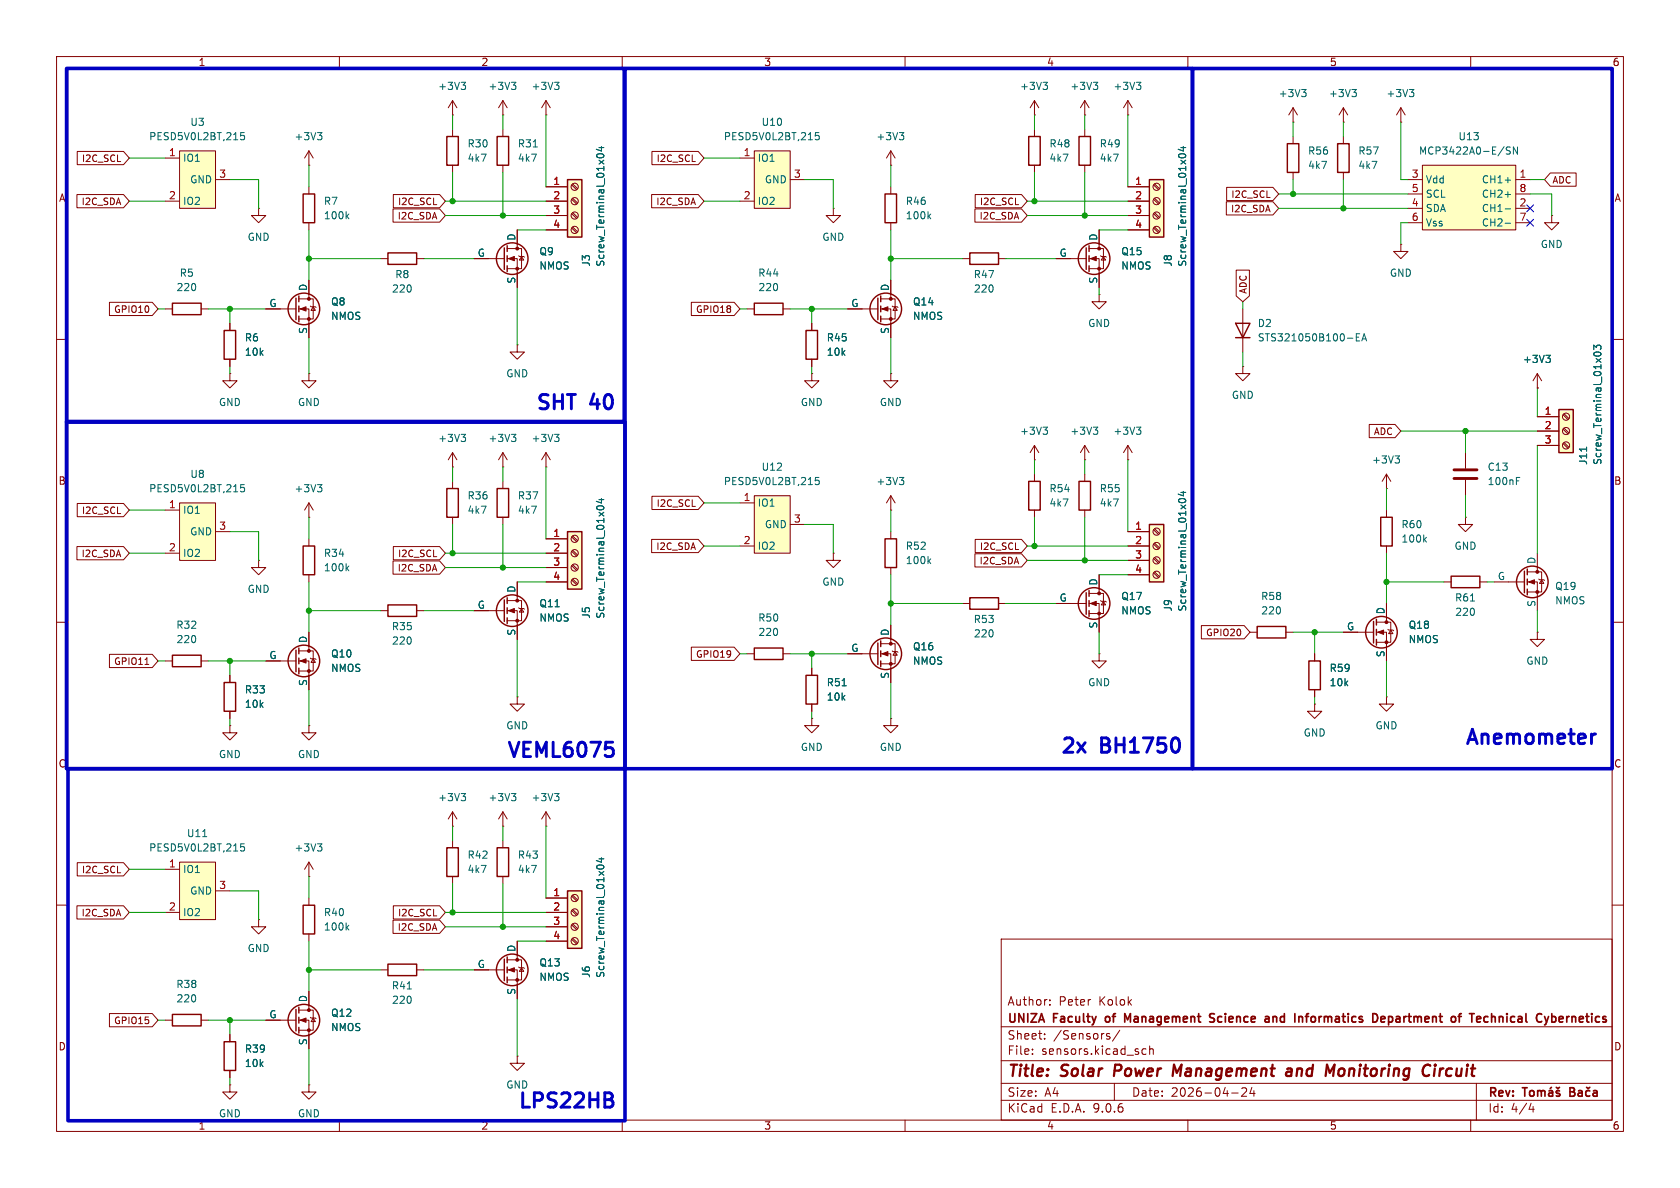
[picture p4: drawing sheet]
<svg xmlns="http://www.w3.org/2000/svg" width="297mm" height="210mm" viewBox="0 0 297 210" stroke-linecap="round" stroke-linejoin="round" font-family="sans-serif">
<g fill="none" stroke="#840000" stroke-width=".18">
<path d="M10 10h277v190h-277zM12 12h273v186h-273zM60 10v2M110 10v2M160 10v2M210 10v2M260 10v2M10 60h2M285 60h2M10 110h2M285 110h2M10 160h2"/>
<path d="M177 166h108v32h-108zM185.6 177.6v.1M185.6 176.8v.1M285 160h2M40.6 191.8v1.2h1.3l-1.3 1.3-1.2-1.3h1.2M40.6 191.8h.1M60 198v2M110 198v2M160 198v2M177 194.5h108M177 191.5h108M177 187.5h108"/>
<path d="M177 181.5h108M182.5 186.3v.1M182.5 185.5v.1M184.7 183.6v.1M184.7 182.8v.1M195.8 183.2l.4 .1v.2l-.2 .2h-.3M195.8 182.7l.4 .1M197 191.5v3M198 182.1l-1.3 2M202.6 185.5l-.4-.1-.3 .3v.4l.1 .2h.6M203.2 185.5l.3-.1 .3 .1 .1 .9M203.2 184.9v1.5"/>
<path d="M210 198v2M217.7 193.2h1.2M220.3 192.4v.5l-.8 .9h.9M221.3 192.2l-.3 1.1h.9M221.7 192.8v1M260 198v2M261 191.5v6.5M270.7 195l-.4 1.1h.9M271 195.6v1"/>
</g>
<g fill="none" stroke="#840000" stroke-width=".3">
<path d="M195.5 179.8v.7M199.8 179.2l-.5 1.1-.5-1.1v1.5M214.7 179.3l-.6-.1-.2 .1v.5l.7 .2 .1 .4-.3 .3-.6-.1M224.3 179.8v.9M225.1 179.7v1M225.5 179.7l-.4 .1M230.8 179.7h.5M231.3 179.2l-.3 .2v1.3M245.5 179.7v1.5M245.9 179.7l-.4 .1M259.8 179.2h.8M260.2 179.2v1.5"/>
<path d="M263.7 179.2v1.5M264.3 179.8l-.4-.1-.2 .1M275 179.8v.7M224.3 180.6l-.1 .1M224.3 180l-.1 .1M244.1 180.2l.7-.2v-.2l-.5-.1-.2 .2 .1 .7h.6M245.5 180.6l.4 .1M269.1 192.3h.9M269.6 192.3v1.5M270.6 192.9l.3-.1 .3 .3v.4l-.3 .3-.3-.1-.2-.2v-.4zM271.8 192.9l.5-.1 .2 .2M271.8 192.8v1"/>
<path d="M272.5 193l.2-.2 .4 .1v.9M272.5 193v.8M273.8 192.9h.6l.1 .9M274.3 192.2l-.2 .2M274.5 193.1l-.5 .1a.29 .29 0 0 0-.2 .3 .29 .29 0 0 0 .2 .3l.5-.1M275.1 192.2l.3 .2 .3-.2M275.6 180.2l.7-.2v-.2l-.5-.1-.2 .2 .1 .7h.6M275.7 192.9l-.4-.1-.2 .2 .1 .2 .5 .2v.3h-.6M277.6 192.3h.5l.2 .1v.3l-.2 .3a.4 .4 0 0 1 .3 .4 .4 .4 0 0 1-.3 .4h-.5zM277.6 193h.5M279.1 192.9h.5l.1 .9M279.7 193.1l-.5 .1a.29 .29 0 0 0-.2 .3 .29 .29 0 0 0 .2 .3l.5-.1"/>
<path d="M280.5 192.2l.3 .2 .3-.2M281.1 192.9l-.5-.1-.3 .3v.4l.2 .2h.6M281.7 192.9h.6v.9M282.3 193.1l-.5 .1a.29 .29 0 0 0-.2 .3 .29 .29 0 0 0 .2 .3l.5-.1"/>
</g>
<path d="M197.2 188.2l-.3 2M208.9 188.2l-.9 1.4-.4-1.4-.3 2M227.6 189l.2-.1 .5 .1v1.2M228.4 189.4h-.7a.4 .4 0 0 0-.4 .4 .4 .4 0 0 0 .3 .4l.7-.1M236.9 189l-.2 .3-.1 .5 .3 .4M253.7 188.9l-.2 1.3M253.7 188.2v.2M253.7 188.2l-.1 .1 .1 .1M253.7 188.2l.1 .1-.1 .1M254.6 188.9l-.2 1.3M255 188.9l-.4 .4" fill="none" stroke="#840000" stroke-width=".4"/>
<path d="M203.2 31.8h2.5v10.1h-2.5z" fill="#ffffc2"/>
<g fill="none" stroke="#840000" stroke-width=".25">
<path d="M190.8 24.1h2v5.1h-2zM203.2 31.8h2.5v10.1h-2.5zM52.3 52.7v3.8M52.8 52.3v1M52.8 54.1v1M52.8 55.9v1M79 86.4h2v5h-2zM39.6 184.2h2.1v5h-2.1z"/>
<circle cx="53.7" cy="54.6" r="2.79"/>
</g>
<g fill="none" stroke="#840000" stroke-width=".18">
<path d="M157.5 29.2h.1M157.5 26.7l-.8 1.2M157.5 26.7l.7 1.2M157.5 26.7v2.5M191.8 22.9v1.2M191.8 29.2v1.3M199.4 33h3.8M199.4 35.6h3.8M199.4 38.1h3.8M203.9 32.7l.9 .8M203.9 35.2l.9 .9M203.9 37.8l.9 .8"/>
<path d="M204.1 32.5l.9 .9M204.1 35.1l.9 .8M204.1 37.6l.9 .8M47 54.6h5.3M52.8 52.8h2.6v3.6h-2.6M52.8 54.6h1.8v5.1M54.6 49.5v3.3M54.9 54.1l.1 .1h.8l.1 .2M55.4 54.2l.4 .7h-.8zM199.4 40.6h3.8M203.9 40.3l.9 .8M204.1 40.1l.9 .9"/>
<path d="M219.7 64.8v1.2h1.3l-1.3 1.3-1.3-1.3h1.3M219.7 64.8h.1M80 85.1v1.3M80 91.4v1.3M157.5 127v1.3h1.2l-1.2 1.2-1.3-1.2h1.3M157.5 127h.1M40.6 182.9v1.3M40.6 189.2v1.3M54.6 191.8v1.2h1.3l-1.3 1.3-1.3-1.3h1.3M54.6 191.8h.1"/>
<circle cx="204.5" cy="38.1" r=".63"/>
<circle cx="204.5" cy="33" r=".63"/>
<circle cx="204.5" cy="35.6" r=".63"/>
<circle cx="204.5" cy="40.6" r=".63"/>
</g>
<path d="M159 23.4h.8l-.4 .5M159.5 23.9l.3 .3v.3l-.3 .2M208.4 27.4a.75 .75 0 0 1 1.2 .2 .72 .72 0 0 1-1.2-.1zM208.8 26.1h.8M209.2 25.9v.8l-.9-.3" fill="none" stroke="#006464" stroke-width=".18"/>
<g fill="#840000" stroke="#840000" stroke-width=".18">
<path d="M53.1 54.6l1-.4v.8z"/>
<circle cx="54.6" cy="52.8" r=".25"/>
<circle cx="54.6" cy="56.4" r=".25"/>
</g>
<path d="M133.3 26.7h6.4v10.1h-6.4z" fill="#ffffc2"/>
<path d="M130.8 27.9h2.5M130.8 35.6h2.5M133.3 26.7h6.4v10.1h-6.4zM139.7 31.8h2.5M83.8 171.5h5.4M89.7 169.7h2.5v3.5h-2.5M89.7 171.5h1.7v5M91.4 166.4v3.3M91.7 170.9l.1 .2h.8l.1 .1M92.2 171.1l.4 .6h-.8zM91.4 186.7v1.3h1.3l-1.3 1.2-1.2-1.2h1.2M91.4 186.7h.1" fill="none" stroke="#840000" stroke-width=".18"/>
<path d="M144.8 23.4h-.6l-.1 .6 .2-.1 .4 .1 .1 .2v.4l-.2 .1-.5-.1" fill="none" stroke="#006464" stroke-width=".18"/>
<g fill="none" stroke="#840000" stroke-width=".25">
<path d="M89.2 169.5v3.9M89.7 169.2v1M89.7 170.9v1.1M89.7 172.7v1"/>
<circle cx="90.6" cy="171.4" r="2.79"/>
</g>
<g fill="#840000" stroke="#840000" stroke-width=".18">
<path d="M89.9 171.5l1-.4v.7z"/>
<circle cx="91.4" cy="169.7" r=".25"/>
<circle cx="91.4" cy="173.2" r=".25"/>
</g>
<path d="M133.3 87.6h6.4v10.2h-6.4z" fill="#ffffc2"/>
<path d="M130.8 88.9h2.5M130.8 96.5h2.5M133.3 87.6h6.4v10.2h-6.4zM139.7 92.7h2.5" fill="none" stroke="#840000" stroke-width=".18"/>
<path d="M144.8 84.4h-.6l-.1 .6 .2-.1h.4l.1 .2v.4l-.2 .2-.5-.2" fill="none" stroke="#006464" stroke-width=".18"/>
<path d="M100.3 157.5h2.6v10.1h-2.6z" fill="#ffffc2"/>
<path d="M133.3 114.6h5.1v2h-5.1zM79 149.9h2v5h-2zM87.9 149.9h2v5h-2zM100.3 157.5h2.6v10.1h-2.6z" fill="none" stroke="#840000" stroke-width=".25"/>
<g fill="none" stroke="#840000" stroke-width=".18">
<path d="M199.4 78.7l-.8 1.3M199.4 78.7l.8 1.3M199.4 78.7v2.6M199.4 81.3h.1M132.1 115.6h1.2M138.4 115.6h1.3M54.6 154.9h.1M54.6 152.4l-.8 1.3M54.6 152.4l.8 1.3M54.6 152.4v2.5M80 146.1h.1M80 143.5v2.6"/>
<path d="M80 148.6v1.3M80 154.9v1.3M80 143.5l-.8 1.3M80 143.5l.8 1.3M88.9 146.1h.1M88.9 143.5v2.6M88.9 148.6v1.3M88.9 154.9v1.3M88.9 143.5l-.8 1.3M88.9 143.5l.8 1.3M96.5 146.1h.1M96.5 158.8h3.8"/>
<path d="M96.5 143.5l-.7 1.3M96.5 143.5l.8 1.3M96.5 143.5v2.6M101.1 158.4l.8 .9M101.2 158.2l.9 .9M96.5 161.3h3.8M96.5 163.8h3.8M96.5 166.4h3.8M101.1 161l.8 .8M101.1 163.5l.8 .8M101.1 166l.8 .9M101.2 160.8l.9 .8"/>
<path d="M101.2 163.3l.9 .9M101.2 165.9l.9 .8"/>
<circle cx="101.6" cy="158.7" r=".63"/>
<circle cx="101.6" cy="161.3" r=".63"/>
<circle cx="101.6" cy="163.8" r=".63"/>
<circle cx="101.6" cy="166.4" r=".63"/>
</g>
<g fill="none" stroke="#006464" stroke-width=".18">
<path d="M200.9 75.5h.8l-.4 .5M201.4 76l.3 .2v.3l-.3 .3M56.1 149.2h.8l-.4 .5M56.7 149.7l.2 .2v.3l-.2 .2M81.5 140.3h.8l-.4 .5M82.1 140.8l.2 .2v.3l-.2 .2M90.4 140.3h.8l-.4 .5M91 140.8l.2 .2v.3l-.2 .2M98 140.3h.8l-.4 .5M98.6 140.8l.2 .2v.3l-.2 .2M105.5 153.1a.75 .75 0 0 1 1.3 .2 .72 .72 0 0 1-1.3-.1zM105.9 151.8h.9"/>
<path d="M106.3 151.6v.8l-.9-.3"/>
</g>
<path d="M203.2 92.7h2.5v10.2h-2.5z" fill="#ffffc2"/>
<g fill="none" stroke="#840000" stroke-width=".25">
<path d="M203.2 92.7h2.5v10.2h-2.5zM155.2 113.7v3.8M155.7 113.3v1M155.7 115.1v1M155.7 116.8v1.1"/>
<circle cx="156.6" cy="115.6" r="2.79"/>
</g>
<g fill="none" stroke="#840000" stroke-width=".18">
<path d="M199.4 94h3.8M199.4 96.5h3.8M199.4 99.1h3.8M203.9 93.6l.9 .9M203.9 96.2l.9 .8M203.9 98.7l.9 .9M204.1 93.5l.9 .8M204.1 96l.9 .9M204.1 98.6l.9 .8M149.9 115.6h5.3M155.7 113.8h2.5v3.5h-2.5M155.7 115.6h1.8v5.1"/>
<path d="M157.5 110.5v3.3M157.7 115.1l.2 .1h.7l.1 .1M158.2 115.2l.4 .6h-.7zM199.4 101.6h3.8M203.9 101.3l.9 .8M204.1 101.1l.9 .8"/>
<circle cx="204.5" cy="94" r=".63"/>
<circle cx="204.5" cy="99.1" r=".63"/>
<circle cx="204.5" cy="96.5" r=".63"/>
<circle cx="204.5" cy="101.6" r=".63"/>
</g>
<path d="M208.4 88.3a.75 .75 0 0 1 1.2 .3 .72 .72 0 0 1-1.2-.2zM208.8 87h.8M209.2 86.9v.8l-.9-.4" fill="none" stroke="#006464" stroke-width=".18"/>
<g fill="#840000" stroke="#840000" stroke-width=".18">
<path d="M156 115.6l1-.4v.8z"/>
<circle cx="157.5" cy="113.8" r=".25"/>
<circle cx="157.5" cy="117.3" r=".25"/>
</g>
<path d="M31.7 152.4h6.4v10.2h-6.4z" fill="#ffffc2"/>
<g fill="none" stroke="#840000" stroke-width=".18">
<path d="M83.8 45.7h5.4M89.7 43.9h2.5v3.6h-2.5M89.7 45.7h1.7v5.1M91.4 40.6v3.3M91.7 45.2l.1 .1h.8l.1 .2M92.2 45.3l.4 .7h-.8zM91.4 61v1.2h1.3l-1.3 1.3-1.2-1.3h1.2M91.4 61h.1M182.9 78.7l-.8 1.3M182.9 78.7l.7 1.3M182.9 78.7v2.6M191.8 78.7l-.8 1.3"/>
<path d="M191.8 78.7l.7 1.3M191.8 78.7v2.6M182.9 81.3h.1M191.8 81.3h.1M29.2 153.7h2.5M31.7 152.4h6.4v10.2h-6.4zM38.1 157.5h2.5M29.2 161.3h2.5"/>
</g>
<path d="M184.4 75.5h.8l-.4 .5M184.9 76l.3 .2v.3l-.3 .3M193.3 75.5h.8l-.5 .5M193.8 76l.3 .2v.3l-.3 .3M35.8 147.9h.8M43.2 149.2h-.6l-.1 .6 .2-.1h.4l.1 .2v.4l-.2 .1-.5-.1" fill="none" stroke="#006464" stroke-width=".18"/>
<g fill="none" stroke="#840000" stroke-width=".25">
<path d="M89.2 43.8v3.8M89.7 43.4v1.1M89.7 45.2v1M89.7 47v1"/>
<circle cx="90.6" cy="45.7" r="2.79"/>
</g>
<g fill="#840000" stroke="#840000" stroke-width=".18">
<path d="M89.9 45.7l1-.4v.8z"/>
<circle cx="91.4" cy="43.9" r=".25"/>
<circle cx="91.4" cy="47.5" r=".25"/>
</g>
<path d="M31.7 26.7h6.4v10.1h-6.4z" fill="#ffffc2"/>
<g fill="none" stroke="#840000" stroke-width=".18">
<path d="M29.2 27.9h2.5M29.2 35.6h2.5M31.7 26.7h6.4v10.1h-6.4zM38.1 31.8h2.5M45.7 36.8v1.3h-1.3l1.3 1.3 1.3-1.3h-1.3M45.7 36.8h.1M54.6 29.2h.1M54.6 26.7v2.5M54.6 33v1.3M54.6 39.4v1.2M54.6 26.7l-.8 1.2M54.6 26.7l.8 1.2"/>
<path d="M29.2 54.6h1.3M35.6 54.6h1.2M40.6 57.2v1.2M67.3 45.7h1.3M73.7 45.7h1.2M40.6 66v1.3h1.3l-1.3 1.3-1.2-1.3h1.2M40.6 66h.1M40.6 63.5v1.3M54.6 66v1.3h1.3l-1.3 1.3-1.3-1.3h1.3M54.6 66h.1M67.3 108h1.3M73.7 108h1.2"/>
<path d="M186.7 106.7h5.3M192.5 104.9h2.6v3.6h-2.6M192.5 106.7h1.8v5.1M194.3 115.6v1.2h1.3l-1.3 1.3-1.3-1.3h1.3M194.3 115.6h.1M194.3 101.6v3.3M194.6 106.2l.1 .1h.8l.1 .1M195.1 106.3l.4 .6h-.8zM54.6 158.8v1.2M45.7 162.6v1.2h-1.3l1.3 1.3 1.3-1.3h-1.3M45.7 162.6h.1M54.6 165.1v1.3"/>
<path d="M67.3 171.5h1.3M73.7 171.5h1.2"/>
</g>
<path d="M43.2 23.4h-.6l-.1 .6 .2-.1 .4 .1 .1 .2v.4l-.2 .1-.5-.1M56.1 23.4h.8l-.4 .5M56.7 23.9l.2 .3v.3l-.2 .2M61.3 38.2l.4 .5M61.7 37.8l-.5 .5M61.3 163.9l.4 .5M61.7 163.6l-.5 .4M72 174.8h.7" fill="none" stroke="#006464" stroke-width=".18"/>
<g fill="none" stroke="#840000" stroke-width=".25">
<path d="M53.6 34.3h2v5.1h-2zM30.5 53.6h5.1v2h-5.1zM39.6 58.4h2.1v5.1h-2.1zM68.6 44.7h5.1v2h-5.1zM68.6 106.9h5.1v2.1h-5.1zM192 104.8v3.8M192.5 104.4v1M192.5 106.2v1M192.5 108v1M53.6 160h2v5.1h-2zM68.6 170.4h5.1v2.1h-5.1z"/>
<circle cx="193.4" cy="106.7" r="2.79"/>
</g>
<g fill="#840000" stroke="#840000" stroke-width=".18">
<path d="M192.8 106.7l1-.4v.8z"/>
<circle cx="194.3" cy="104.9" r=".25"/>
<circle cx="194.3" cy="108.5" r=".25"/>
</g>
<path d="M251.5 29.2h16.5v11.4h-16.5z" fill="#ffffc2"/>
<g fill="none" stroke="#840000" stroke-width=".18">
<path d="M88.9 17.8l-.8 1.3M88.9 17.8l.8 1.3M88.9 17.8v2.5M96.5 17.8l-.7 1.3M96.5 17.8l.8 1.3M96.5 17.8v2.5M88.9 20.3h.1M88.9 22.9v1.2M88.9 29.2v1.3M96.5 20.3h.1M248.9 31.8h2.6M248.9 34.3h2.6"/>
<path d="M248.9 36.8h2.6M248.9 39.4h2.6M251.5 29.2h16.5v11.4h-16.5zM268 31.8h2.5M268 34.3h2.5M268 36.8h2.5M268 39.4h2.5M274.3 38.1v1.3h1.3l-1.3 1.2-1.3-1.2h1.3M274.3 38.1h.1M247.6 43.2v1.3h1.3l-1.3 1.2-1.2-1.2h1.2M247.6 43.2h.1"/>
</g>
<path d="M90.4 14.5h.8l-.4 .5M91 15l.2 .3v.3l-.2 .2M98 14.5h.8l-.4 .5M98.6 15l.2 .3v.3l-.2 .2M94.3 26h.7M266.1 31.8h1M266.1 34.4h1M266.1 36.9h1M266.1 39.5h1M267 26h-.5l-.2 .1v.4l.6 .2 .1 .3-.2 .2h-.5M268.3 26v1.2l-.8-1.2v1.2" fill="none" stroke="#006464" stroke-width=".18"/>
<path d="M87.9 24.1h2v5.1h-2z" fill="none" stroke="#840000" stroke-width=".25"/>
<path d="M100.3 31.8h2.6v10.1h-2.6z" fill="#ffffc2"/>
<path d="M79 24.1h2v5.1h-2zM100.3 31.8h2.6v10.1h-2.6zM236.5 25.4h2v5.1h-2zM53.6 96.5h2v5.1h-2zM39.6 120.7h2.1v5h-2.1zM30.5 179.3h5.1v2.1h-5.1z" fill="none" stroke="#840000" stroke-width=".25"/>
<g fill="none" stroke="#840000" stroke-width=".18">
<path d="M80 17.8l-.8 1.3M80 17.8l.8 1.3M80 17.8v2.5M237.5 19.1v2.5M237.5 19.1l-.8 1.2M237.5 19.1l.8 1.2M80 20.3h.1M80 22.9v1.2M80 29.2v1.3M96.5 33h3.8M96.5 35.6h3.8M96.5 38.1h3.8"/>
<path d="M101.1 32.7l.8 .8M101.1 35.2l.8 .9M101.1 37.8l.8 .8M101.2 32.5l.9 .9M101.2 35.1l.9 .8M101.2 37.6l.9 .8M237.5 21.6h.1M237.5 24.1v1.3M237.5 30.5v1.3M96.5 40.6h3.8M101.1 40.3l.8 .8M101.2 40.1l.9 .9"/>
<path d="M45.7 99.1v1.2h-1.3l1.3 1.3 1.3-1.3h-1.3M45.7 99.1h.1M54.6 91.4h.1M54.6 88.9v2.5M54.6 95.3v1.2M54.6 88.9l-.8 1.3M54.6 88.9l.8 1.3M80 82.6h.1M80 80v2.6M80 80l-.8 1.3M80 80l.8 1.3M88.9 82.6h.1"/>
<path d="M88.9 80l-.8 1.3M88.9 80l.8 1.3M88.9 80v2.6M96.5 82.6h.1M96.5 80l-.7 1.3M96.5 80l.8 1.3M96.5 80v2.6M40.6 119.4v1.3M54.6 101.6v1.3M40.6 125.7v1.3M29.2 180.3h1.3M35.6 180.3h1.2"/>
<circle cx="101.6" cy="33" r=".63"/>
<circle cx="101.6" cy="35.6" r=".63"/>
<circle cx="101.6" cy="38.1" r=".63"/>
<circle cx="101.6" cy="40.6" r=".63"/>
</g>
<g fill="none" stroke="#006464" stroke-width=".18">
<path d="M81.5 14.5h.8l-.4 .5M82.1 15l.2 .3v.3l-.2 .2M239 15.8h.8l-.4 .5M239.5 16.3l.3 .2v.3l-.3 .3M105.5 27.4a.75 .75 0 0 1 1.3 .2 .72 .72 0 0 1-1.3-.1zM105.9 26.1h.9M106.3 25.9v.8l-.9-.3M81.5 76.8h.8l-.4 .5M82.1 77.3l.2 .2v.3l-.2 .2M90.4 76.8h.8l-.4 .5M91 77.3l.2 .2v.3l-.2 .2M98 76.8h.8l-.4 .5"/>
<path d="M98.6 77.3l.2 .2v.3l-.2 .2M56.1 85.7h.8l-.4 .5M56.7 86.2l.2 .2v.3l-.2 .2M61.3 100.4l.4 .5M61.7 100.1l-.5 .4"/>
</g>
<path d="M31.7 88.9h6.4v10.2h-6.4z" fill="#ffffc2"/>
<g fill="none" stroke="#840000" stroke-width=".18">
<path d="M228.6 19.1l-.8 1.2M228.6 19.1l.8 1.2M228.6 19.1v2.5M247.6 19.1l-.7 1.2M247.6 19.1l.8 1.2M247.6 19.1v2.5M182.9 22.9v1.2M182.9 29.2v1.3M228.6 21.6h.1M228.6 24.1v1.3M228.6 30.5v1.3M247.6 21.6h.1"/>
<path d="M29.2 90.2h2.5M29.2 97.8h2.5M31.7 88.9h6.4v10.2h-6.4zM38.1 94h2.5M182.9 83.8v1.3M182.9 90.2v1.2M29.2 116.8h1.3M35.6 116.8h1.2M47 116.8h5.3M52.8 115.1h2.6v3.5h-2.6M52.8 116.8h1.8v5.1M54.6 111.8v3.3"/>
<path d="M54.9 116.3l.1 .2h.8l.1 .1M55.4 116.5l.4 .6h-.8zM40.6 128.3v1.2h1.3l-1.3 1.3-1.2-1.3h1.2M40.6 128.3h.1M54.6 128.3v1.2h1.3l-1.3 1.3-1.3-1.3h1.3M54.6 128.3h.1M91.4 123.2v1.3h1.3l-1.3 1.2-1.2-1.2h1.2M91.4 123.2h.1"/>
</g>
<path d="M230.1 15.8h.8l-.4 .5M230.7 16.3l.2 .2v.3l-.2 .3M249.2 15.8h.7l-.4 .5M249.7 16.3l.2 .2v.3l-.2 .3M43.2 85.7h-.6l-.1 .6 .2-.1h.4l.1 .2v.4l-.2 .1-.5-.1" fill="none" stroke="#006464" stroke-width=".18"/>
<g fill="none" stroke="#840000" stroke-width=".25">
<path d="M181.9 24.1h2v5.1h-2zM227.6 25.4h2v5.1h-2zM181.9 85.1h2v5.1h-2zM30.5 115.8h5.1v2.1h-5.1zM52.3 114.9v3.8M52.8 114.6v1M52.8 116.3v1M52.8 118.1v1"/>
<circle cx="53.7" cy="116.8" r="2.79"/>
</g>
<g fill="#840000" stroke="#840000" stroke-width=".18">
<path d="M53.1 116.8l1-.3v.7z"/>
<circle cx="54.6" cy="115.1" r=".25"/>
<circle cx="54.6" cy="118.6" r=".25"/>
</g>
<path d="M100.3 94h2.6v10.1h-2.6z" fill="#ffffc2"/>
<g fill="none" stroke="#840000" stroke-width=".25">
<path d="M192 43.8v3.8M192.5 43.4v1.1M192.5 45.2v1M192.5 47v1M87.9 86.4h2v5h-2zM100.3 94h2.6v10.1h-2.6zM156.5 95.3h2v5h-2zM190.8 85.1h2v5.1h-2zM244.1 91.4h2v5.1h-2zM89.2 106v3.9M89.7 105.7v1M89.7 107.4v1.1"/>
<path d="M89.7 109.2v1M171.4 105.7h5.1v2h-5.1zM222.2 110.7h5.1v2.1h-5.1zM231.4 116.8h2v5.1h-2zM242.8 109.9v3.8M243.3 109.5v1M243.3 111.3v1M243.3 113v1M256.5 101.9h5.1v2h-5.1zM269.5 101v3.8M270 100.6v1M270 102.4v1"/>
<path d="M270 104.1v1.1M52.3 178.4v3.8M52.8 178.1v1M52.8 179.8v1M52.8 181.6v1"/>
<circle cx="193.4" cy="45.7" r="2.79"/>
<circle cx="90.6" cy="107.9" r="2.79"/>
<circle cx="244.2" cy="111.8" r="2.79"/>
<circle cx="270.9" cy="102.9" r="2.79"/>
<circle cx="53.7" cy="180.3" r="2.79"/>
</g>
<g fill="none" stroke="#840000" stroke-width=".18">
<path d="M182.9 17.8l-.8 1.3M182.9 17.8l.7 1.3M182.9 17.8v2.5M191.8 17.8l-.8 1.3M191.8 17.8l.7 1.3M191.8 17.8v2.5M199.4 17.8l-.8 1.3M199.4 17.8l.8 1.3M199.4 17.8v2.5M182.9 20.3h.1M191.8 20.3h.1M199.4 20.3h.1"/>
<path d="M186.7 45.7h5.3M192.5 43.9h2.6v3.6h-2.6M192.5 45.7h1.8v5.1M194.3 52.1v1.2h1.3l-1.3 1.3-1.3-1.3h1.3M194.3 52.1h.1M194.3 40.6v3.3M194.6 45.2l.1 .1h.8l.1 .2M195.1 45.3l.4 .7h-.8zM88.9 85.1v1.3M88.9 91.4v1.3M96.5 95.3h3.8M96.5 97.8h3.8"/>
<path d="M101.1 94.9l.8 .9M101.1 97.5l.8 .8M101.1 100l.8 .8M101.2 94.7l.9 .9M101.2 97.3l.9 .8M101.2 99.8l.9 .9M147.3 97.8v1.3h-1.3l1.3 1.2 1.3-1.2h-1.3M147.3 97.8h.1M157.5 90.2h.1M157.5 87.6v2.6M157.5 94v1.3M157.5 87.6l-.8 1.3"/>
<path d="M157.5 87.6l.7 1.3M191.8 83.8v1.3M191.8 90.2v1.2M245.1 86.4h.1M245.1 83.8v2.6M245.1 90.2v1.2M245.1 96.5v1.3M245.1 83.8l-.8 1.3M245.1 83.8l.8 1.3M259.1 91.4v1.3h1.2l-1.2 1.3-1.3-1.3h1.3M259.1 91.4h.1M259.1 80v2.8"/>
<path d="M259.1 84.8v2.8M271.8 97.8v3.3M83.8 108h5.4M89.7 106.2h2.5v3.5h-2.5M89.7 108h1.7v5M91.4 102.9v3.3M91.7 107.4l.1 .2h.8l.1 .1M92.2 107.6l.4 .6h-.8zM96.5 100.3h3.8M96.5 102.9h3.8M101.1 102.5l.8 .9M101.2 102.4l.9 .8"/>
<path d="M157.5 100.3v1.3M170.2 106.7h1.2M176.5 106.7h1.3M221 111.8h1.2M227.3 111.8h1.3M232.4 115.6v1.2M237.5 111.8h5.3M243.3 110h2.6v3.5h-2.6M243.3 111.8h1.8v5M245.1 106.7v3.3M245.4 111.3l.1 .1h.8l.1 .1M245.9 111.4l.4 .6h-.8z"/>
<path d="M255.3 102.9h1.2M261.6 102.9h1.3M264.2 102.9h5.3M270 101.1h2.5v3.5h-2.5M270 102.9h1.8v5.1M271.8 111.8v1.2h1.2l-1.2 1.3-1.3-1.3h1.3M271.8 111.8h.1M272 102.4l.2 .1h.7l.1 .1M272.5 102.5l.4 .6h-.7zM232.4 124.5v1.2h1.3l-1.3 1.3-1.3-1.3h1.3M232.4 124.5h.1M232.4 121.9v1.3"/>
<path d="M245.1 123.2v1.3h1.3l-1.3 1.2-1.3-1.2h1.3M245.1 123.2h.1M52.8 178.6h2.6v3.5h-2.6M54.6 175.3v3.3M54.9 179.8l.1 .2h.8l.1 .1M55.4 180l.4 .6h-.8zM47 180.3h5.3M52.8 180.3h1.8v5.1"/>
<circle cx="101.6" cy="97.8" r=".63"/>
<circle cx="101.6" cy="95.2" r=".63"/>
<circle cx="101.6" cy="102.9" r=".63"/>
<circle cx="101.6" cy="100.3" r=".63"/>
</g>
<g fill="none" stroke="#006464" stroke-width=".18">
<path d="M184.4 14.5h.8l-.4 .5M184.9 15l.3 .3v.3l-.3 .2M193.3 14.5h.8l-.5 .5M193.8 15l.3 .3v.3l-.3 .2M200.9 14.5h.8l-.4 .5M201.4 15l.3 .3v.3l-.3 .2M105.5 89.6a.75 .75 0 0 1 1.3 .2 .72 .72 0 0 1-1.3-.1zM105.9 88.3h.9M106.3 88.1v.8l-.9-.3M159 84.4h.8l-.4 .5M159.5 84.9l.3 .2v.3l-.3 .3M164.2 99.2l.3 .4"/>
<path d="M164.5 98.8l-.4 .5M246.6 80.6h.8l-.4 .5M247.2 81.1l.2 .2v.3l-.2 .3M251.8 95.3l.4 .5M252.2 95l-.5 .5M268.1 84.4h.6M268.1 85h.4M260 106.2h.7"/>
</g>
<g fill="#840000" stroke="#840000" stroke-width=".18">
<path d="M89.9 108l1-.4v.7z"/>
<path d="M53.1 180.3l1-.3v.7z"/>
<path d="M192.8 45.7l1-.4v.8z"/>
<path d="M243.6 111.8l1-.4v.7z"/>
<path d="M270.3 102.9l1-.4v.8z"/>
<circle cx="91.4" cy="106.2" r=".25"/>
<circle cx="91.4" cy="109.7" r=".25"/>
<circle cx="54.6" cy="178.6" r=".25"/>
<circle cx="54.6" cy="182.1" r=".25"/>
<circle cx="194.3" cy="43.9" r=".25"/>
<circle cx="194.3" cy="47.5" r=".25"/>
<circle cx="245.1" cy="110" r=".25"/>
<circle cx="245.1" cy="113.5" r=".25"/>
<circle cx="271.8" cy="101.1" r=".25"/>
<circle cx="271.8" cy="104.6" r=".25"/>
</g>
<path d="M257 83.1h4.1M257 84.6h4.1" fill="none" stroke="#840000" stroke-width=".51"/>
<path d="M275.6 72.4h2.5v7.6h-2.5z" fill="#ffffc2"/>
<g fill="none" stroke="#840000" stroke-width=".25">
<path d="M156.5 34.3h2v5.1h-2zM133.3 53.6h5.1v2h-5.1zM142.5 58.4h2v5.1h-2zM155.2 52.7v3.8M155.7 52.3v1M155.7 54.1v1M155.7 55.9v1M171.4 44.7h5.1v2h-5.1zM218.4 57.2h2.6l-1.3 2.5zM218.4 59.7h2.6M275.6 72.4h2.5v7.6h-2.5zM142.5 119.4h2v5.1h-2z"/>
<circle cx="156.6" cy="54.6" r="2.79"/>
</g>
<g fill="none" stroke="#840000" stroke-width=".18">
<path d="M13.6 34.4h8.2l1.1 1.2-1.1 1.1h-8.2zM13.7 26.8h8.1l1.1 1.1-1.1 1.2h-8.1zM69.5 36.9h8.2l1 1.2-1 1.2h-8.2zM69.5 34.4h8.2l1 1.2-1 1.1h-8.2zM96.5 33h3.8M96.5 35.6h3.8M96.5 38.1h3.8M115.2 34.4h8.2l1.1 1.2-1.1 1.1h-8.2zM115.3 26.8h8.1l1.1 1.1-1.1 1.2h-8.1zM147.3 36.8v1.3h-1.3l1.3 1.3 1.3-1.3h-1.3M147.3 36.8h.1M157.5 33v1.3"/>
<path d="M157.5 39.4v1.2M172.3 36.9h8.3l1 1.2-1 1.2h-8.3zM172.4 34.4h8.2l1 1.2-1 1.1h-8.2zM199.4 33h3.8M199.4 35.6h3.8M199.4 38.1h3.8M216.8 35.7h8.2l1.1 1.1-1.1 1.2h-8.2zM216.9 33.1h8.1l1.1 1.2-1.1 1.2h-8.1zM274.1 30.6h4.5v2.3h-4.5l-1.1-1.1zM19.3 53.4h7.6l1 1.2-1 1.2h-7.6zM40.6 57.2v1.2M47 54.6h2.5"/>
<path d="M54.6 49.5v2.6M54.6 57.2v2.5M83.8 45.7h2.6M91.4 40.6v2.6M91.4 48.3v2.5M96.5 40.6h3.8M122.2 53.4h7.6l1 1.2-1 1.2h-7.6zM132.1 54.6h1.2M138.4 54.6h1.3M143.5 57.2v1.2M149.9 54.6h5.3M155.7 52.8h2.5v3.6h-2.5"/>
<path d="M155.7 54.6h1.8v5.1M157.5 49.5v3.3M157.7 54.1l.2 .1h.7l.1 .2M158.2 54.2l.4 .7h-.7zM170.2 45.7h1.2M176.5 45.7h1.3M186.7 45.7h2.5M194.3 40.6v2.6M194.3 48.3v2.5M199.4 40.6h3.8M218.5 47.8h2.4v4.5l-1.2 1-1.2-1zM219.7 54.6v7.6"/>
<path d="M40.6 63.5v1.3M143.5 66v1.3h1.3l-1.3 1.3-1.3-1.3h1.3M143.5 66h.1M143.5 63.5v1.3M157.5 66v1.3h1.2l-1.2 1.3-1.3-1.3h1.3M157.5 66h.1M242.1 75h4.5l1 1.2-1 1.2h-4.5zM271.8 68.6h.1M271.8 73.7h3.8M271.8 76.2h3.8M271.8 78.7h3.8M271.8 66l-.8 1.3"/>
<path d="M271.8 66l.7 1.3M271.8 66v2.6M276.3 73.3l.9 .9M276.3 75.9l.9 .8M276.3 78.4l.9 .8M276.5 73.2l.9 .8M276.5 75.7l.9 .8M276.5 78.2l.9 .9M13.6 96.6h8.2l1.1 1.2-1.1 1.2h-8.2zM13.7 89h8.1l1.1 1.2-1.1 1.1h-8.1zM69.5 99.2h8.2l1 1.1-1 1.2h-8.2zM69.5 96.6h8.2l1 1.2-1 1.2h-8.2z"/>
<path d="M96.5 95.3h3.8M96.5 97.8h3.8M115.2 95.4h8.2l1.1 1.1-1.1 1.2h-8.2zM115.3 87.7h8.1l1.1 1.2-1.1 1.2h-8.1zM172.3 97.9h8.3l1 1.2-1 1.1h-8.3zM172.4 95.4h8.2l1 1.1-1 1.2h-8.2zM199.4 94h3.8M199.4 96.5h3.8M199.4 99.1h3.8M19.3 115.7h7.6l1 1.1-1 1.2h-7.6zM25.6 117.5h.7M40.6 119.4v1.3"/>
<path d="M47 116.8h2.5M54.6 111.8v2.5M54.6 119.4v2.5M83.8 108h2.6M91.4 102.9v2.5M91.4 110.5v2.5M96.5 100.3h3.8M96.5 102.9h3.8M122.2 114.4h7.6l1 1.2-1 1.1h-7.6zM143.5 118.1v1.3M149.9 115.6h2.5M157.5 110.5v2.5"/>
<path d="M157.5 118.1v2.6M186.7 106.7h2.5M194.3 101.6v2.5M194.3 109.2v2.6M199.4 101.6h3.8M212.4 110.6h7.6l1 1.2-1 1.1h-7.6zM232.4 115.6v1.2M237.5 111.8h2.5M245.1 106.7v2.5M245.1 114.3v2.5M40.6 125.7v1.3M143.5 127v1.3h1.3l-1.3 1.2-1.3-1.2h1.3"/>
<path d="M143.5 127h.1M143.5 124.5v1.2M232.4 121.9v1.3M13.7 152.5h8.1l1.1 1.2-1.1 1.1h-8.1zM96.5 158.8h3.8M13.6 160.1h8.2l1.1 1.2-1.1 1.2h-8.2zM19.3 179.2h7.6l1 1.1-1 1.2h-7.6zM54.6 175.3v2.5M69.5 162.7h8.2l1 1.1-1 1.2h-8.2zM69.5 160.1h8.2l1 1.2-1 1.2h-8.2zM83.8 171.5h2.6M91.4 166.4v2.5"/>
<path d="M91.4 174v2.5M96.5 161.3h3.8M96.5 163.8h3.8M96.5 166.4h3.8M40.6 182.9v1.3M40.6 189.2v1.3M47 180.3h2.5M54.6 182.9v2.5"/>
<circle cx="276.9" cy="78.7" r=".63"/>
<circle cx="276.9" cy="73.7" r=".63"/>
<circle cx="276.9" cy="76.2" r=".63"/>
</g>
<g fill="none" stroke="#006464" stroke-width=".18">
<path d="M105.5 27.4a.75 .75 0 0 1 1.3 .2 .72 .72 0 0 1-1.3-.1zM105.9 26.1h.9M106.3 25.9v.8l-.9-.3M164.2 38.2l.3 .5M164.5 37.8l-.4 .5M208.4 27.4a.75 .75 0 0 1 1.2 .2 .72 .72 0 0 1-1.2-.1zM208.8 26.1h.8M209.2 25.9v.8l-.9-.3M239.8 59.6h.4M240.4 59h-.6v1.3h.6M240.9 59.9h.6M240.7 60.3l.5-1.3 .4 1.3"/>
<path d="M273.3 62.8h.8l-.4 .5M273.8 63.3l.3 .2v.3l-.3 .3M280.5 79v.8M281.8 61.8v-.8l.4 .4 .2-.3h.5l.1 .2-.1 .5M281.8 62.4a.75 .75 0 0 1 1.2 .3 .72 .72 0 0 1-1.2-.2zM105.5 89.6a.75 .75 0 0 1 1.3 .2 .72 .72 0 0 1-1.3-.1zM105.9 88.3h.9M106.3 88.1v.8l-.9-.3M208.4 88.3a.75 .75 0 0 1 1.2 .3 .72 .72 0 0 1-1.2-.2zM208.8 87h.8M209.2 86.9v.8l-.9-.4M148.9 121.2h.7"/>
<path d="M105.5 153.1a.75 .75 0 0 1 1.3 .2 .72 .72 0 0 1-1.3-.1zM105.9 151.8h.9M106.3 151.6v.8l-.9-.3"/>
</g>
<g fill="#840000" stroke="#840000" stroke-width=".18">
<path d="M156 54.6l1-.4v.8z"/>
<circle cx="157.5" cy="52.8" r=".25"/>
<circle cx="157.5" cy="56.4" r=".25"/>
</g>
<g fill="none" stroke="#009600" stroke-width=".18">
<path d="M22.9 35.6h6.3M22.9 27.9h6.3M40.6 31.8h5.1v5M54.6 29.2v3.8M78.7 35.6h17.8M78.7 38.1h17.8M80 20.3v2.6M80 30.5v5.1M88.9 20.3v2.6M88.9 30.5v7.6M96.5 20.3v12.7M124.5 35.6h6.3"/>
<path d="M124.5 27.9h6.3M142.2 31.8h5.1v5M157.5 29.2v3.8M181.6 35.6h17.8M181.6 38.1h17.8M182.9 20.3v2.6M182.9 30.5v5.1M191.8 20.3v2.6M191.8 30.5v7.6M199.4 20.3v12.7M226.1 34.3h22.8M226.1 36.8h22.8"/>
<path d="M228.6 21.6v2.5M228.6 31.8v2.5M237.5 21.6v2.5M237.5 31.8v5M247.6 21.6v10.2h1.3M248.9 39.4h-1.3v3.8M270.5 31.8h2.5M270.5 34.3h3.8v3.8M27.9 54.6h1.3M36.8 54.6h10.2M40.6 54.6v2.6M54.6 40.6v8.9"/>
<path d="M54.6 59.7v6.3M54.6 45.7h12.7M74.9 45.7h8.9M91.4 40.6h5.1M91.4 50.8v10.2M130.8 54.6h1.3M139.7 54.6h10.2M143.5 54.6v2.6M157.5 40.6v8.9M157.5 59.7v6.3M157.5 45.7h12.7M177.8 45.7h8.9"/>
<path d="M194.3 40.6h5.1M194.3 50.8v1.3M219.7 53.3v1.3M40.6 64.8v1.2M143.5 64.8v1.2M219.7 62.2v2.6M247.6 76.2h24.2M259.1 76.2v3.8M271.8 68.6v5.1M271.8 78.7v19.1M22.9 90.2h6.3M22.9 97.8h6.3"/>
<path d="M40.6 94h5.1v5.1M54.6 91.4v3.9M78.7 97.8h17.8M80 82.6v2.5M80 92.7v5.1M88.9 82.6v2.5M88.9 92.7v7.6M96.5 82.6v12.7M124.5 96.5h6.3M124.5 88.9h6.3M142.2 92.7h5.1v5.1M157.5 90.2v3.8"/>
<path d="M181.6 96.5h17.8M181.6 99.1h17.8M182.9 81.3v2.5M182.9 91.4v5.1M191.8 81.3v2.5M191.8 91.4v7.7M199.4 81.3v12.7M245.1 86.4v3.8M245.1 97.8v8.9M259.1 87.6v3.8M27.9 116.8h1.3M36.8 116.8h10.2"/>
<path d="M40.6 116.8v2.6M54.6 102.9v8.9M54.6 108h12.7M74.9 108h8.9M78.7 100.3h17.8M91.4 113v10.2M91.4 102.9h5.1M130.8 115.6h1.3M139.7 115.6h10.2M143.5 115.6v2.5M157.5 101.6v8.9M157.5 106.7h12.7"/>
<path d="M177.8 106.7h8.9M194.3 111.8v3.8M194.3 101.6h5.1M228.6 111.8h8.9M232.4 111.8v3.8M245.1 116.8v6.4M245.1 102.9h10.2M262.9 102.9h1.3M271.8 108v3.8M40.6 127v1.3M54.6 121.9v6.4M143.5 125.7v1.3"/>
<path d="M157.5 120.7v6.3M232.4 123.2v1.3M22.9 153.7h6.3M40.6 157.5h5.1v5.1M54.6 154.9v3.9M80 146.1v2.5M80 156.2v5.1M88.9 146.1v2.5M88.9 156.2v7.6M96.5 146.1v12.7M22.9 161.3h6.3M54.6 166.4v8.9"/>
<path d="M54.6 171.5h12.7M74.9 171.5h8.9M78.7 163.8h17.8M78.7 161.3h17.8M91.4 166.4h5.1M91.4 176.5v10.2M27.9 180.3h1.3M36.8 180.3h10.2M40.6 180.3v2.6M40.6 190.5v1.3M54.6 185.4v6.4"/>
</g>
<path d="M269.9 38.8l1.2 1.2M269.9 36.2l1.2 1.2M271.1 38.8l-1.2 1.2M271.1 36.2l-1.2 1.2" fill="none" stroke="#000084" stroke-width=".18"/>
<path d="M107.1 131.2h1.2M107.9 132.2l.5 .5v.6l-.5 .4M282.1 129.8h-.3l-.3 .2M108.3 194.6l.1 .3-.1 .6" fill="none" stroke="#0000c2" stroke-width=".51"/>
<path d="M11.8 12.1h98.6v62.5h-98.6zM110.5 12.1h100.3v123.8h-100.3zM210.8 12.1h74.2v123.8h-74.2zM11.8 74.5h98.7v61.4h-98.7zM12 135.9h98.5v62.2h-98.5z" fill="none" stroke="#0000c2" stroke-width=".63"/>
<path d="M110.5 132.1h.1" fill="none" stroke="#0000c2" stroke-width=".18"/>
<g fill="#009600" stroke="#009600" stroke-width=".18">
<circle cx="88.9" cy="163.8" r=".46"/>
<circle cx="80" cy="161.3" r=".46"/>
<circle cx="80" cy="35.6" r=".46"/>
<circle cx="88.9" cy="38.1" r=".46"/>
<circle cx="40.6" cy="116.8" r=".46"/>
<circle cx="54.6" cy="171.5" r=".46"/>
<circle cx="40.6" cy="180.3" r=".46"/>
<circle cx="54.6" cy="108" r=".46"/>
<circle cx="88.9" cy="100.3" r=".46"/>
<circle cx="80" cy="97.8" r=".46"/>
<circle cx="40.6" cy="54.6" r=".46"/>
<circle cx="54.6" cy="45.7" r=".46"/>
<circle cx="182.9" cy="35.6" r=".46"/>
<circle cx="191.8" cy="38.1" r=".46"/>
<circle cx="143.5" cy="115.6" r=".46"/>
<circle cx="182.9" cy="96.5" r=".46"/>
<circle cx="191.8" cy="99.1" r=".46"/>
<circle cx="245.1" cy="102.9" r=".46"/>
<circle cx="259.1" cy="76.2" r=".46"/>
<circle cx="232.4" cy="111.8" r=".46"/>
<circle cx="157.5" cy="45.7" r=".46"/>
<circle cx="143.5" cy="54.6" r=".46"/>
<circle cx="157.5" cy="106.7" r=".46"/>
<circle cx="228.6" cy="34.3" r=".46"/>
<circle cx="237.5" cy="36.8" r=".46"/>
</g>
<g font-size="3.5" fill="#0000c2">
<text x="94.5" y="73.2">SHT</text>
<text x="104.4" y="73.2">40</text>
<text x="89.3" y="134.6">VEML6075</text>
<text x="187.2" y="133.9">2x</text>
<text x="194.6" y="133.9">BH1750</text>
<text x="258.7" y="132.3">Anemometer</text>
<text x="91.3" y="196.6">LPS22HB</text>
</g>
<g font-size="2.8" fill="#840000">
<text x="178" y="190.9">Title:</text>
<text x="187.7" y="190.9">Solar</text>
<text x="197.8" y="190.9">Power</text>
<text x="209" y="190.9">Management</text>
<text x="229.9" y="190.9">and</text>
<text x="237.6" y="190.9">Monitoring</text>
<text x="255.6" y="190.9">Circuit</text>
</g>
<g font-size="2.1" fill="#840000">
<text x="178" y="178">Author:</text>
<text x="187.2" y="178">Peter</text>
<text x="194.3" y="178">Kolok</text>
<text x="178" y="184">Sheet:</text>
<text x="178" y="181.2">UNIZA</text>
<text x="186.2" y="184">/Sensors/</text>
<text x="186.3" y="181.2">Faculty</text>
<text x="196.1" y="181.2">of</text>
<text x="200.1" y="181.2">Management</text>
<text x="215.8" y="181.2">Science</text>
<text x="226.1" y="181.2">and</text>
<text x="232" y="181.2">Informatics</text>
<text x="246.3" y="181.2">Department</text>
<text x="260.9" y="181.2">of</text>
<text x="264.8" y="181.2">Technical</text>
<text x="277.1" y="181.2">Cybernetics</text>
<text x="178" y="186.7">File:</text>
<text x="184.1" y="186.7">sensors.kicad_sch</text>
<text x="178" y="196.9">KiCad</text>
<text x="178" y="194.1">Size:</text>
<text x="184.7" y="194.1">A4</text>
<text x="185.7" y="196.9">E.D.A.</text>
<text x="193.3" y="196.9">9.0.6</text>
<text x="200" y="194.1">Date:</text>
<text x="207" y="194.1">2026-04-24</text>
<text x="263" y="194.3">Rev:</text>
<text x="263" y="196.9">Id:</text>
<text x="267.1" y="196.9">4/4</text>
</g>
<g font-size="1.8" fill="#840000">
<text x="35" y="11.9">1</text>
<text x="85" y="11.9">2</text>
<text x="135" y="11.9">3</text>
<text x="185" y="11.9">4</text>
<text x="235" y="11.9">5</text>
<text x="285" y="11.9">6</text>
<text x="10.3" y="35.9">A</text>
<text x="285.3" y="35.9">A</text>
<text x="10.3" y="85.9">B</text>
<text x="285.3" y="85.9">B</text>
<text x="10.3" y="135.9">C</text>
<text x="285.3" y="135.9">C</text>
<text x="10.3" y="185.9">D</text>
<text x="285.3" y="185.9">D</text>
<text x="35" y="199.9">1</text>
<text x="85" y="199.9">2</text>
<text x="135" y="199.9">3</text>
<text x="185" y="199.9">4</text>
<text x="235" y="199.9">5</text>
<text x="285" y="199.9">6</text>
</g>
<g font-size="1.8" fill="#006464">
<text x="77.4" y="16.1">+3V3</text>
<text x="86.3" y="16.1">+3V3</text>
<text x="93.9" y="16.1">+3V3</text>
<text x="180.2" y="16.1">+3V3</text>
<text x="189.1" y="16.1">+3V3</text>
<text x="196.7" y="16.1">+3V3</text>
<text x="226" y="17.4">+3V3</text>
<text x="234.8" y="17.4">+3V3</text>
<text x="245" y="17.4">+3V3</text>
<text x="33.6" y="22.5">U3</text>
<text x="134.5" y="22.5">U10</text>
<text x="26.3" y="25">PESD5V0L2BT,215</text>
<text x="32.3" y="28.8">IO1</text>
<text x="52" y="25">+3V3</text>
<text x="82.6" y="28.8">4k7</text>
<text x="82.6" y="26.3">R30</text>
<text x="91.4" y="28.8">4k7</text>
<text x="91.4" y="26.3">R31</text>
<text x="127.9" y="25">PESD5V0L2BT,215</text>
<text x="133.9" y="28.8">IO1</text>
<text x="154.8" y="25">+3V3</text>
<text x="185.4" y="28.8">4k7</text>
<text x="185.4" y="26.3">R48</text>
<text x="194.3" y="28.8">4k7</text>
<text x="194.3" y="26.3">R49</text>
<text x="231.1" y="27.5">R56</text>
<text x="240" y="27.5">R57</text>
<text x="250.8" y="27.5">MCP3422A0-E/SN</text>
<text x="257.7" y="25">U13</text>
<text x="33.5" y="32.6">GND</text>
<text x="135.1" y="32.6">GND</text>
<text x="231.1" y="30.1">4k7</text>
<text x="240" y="30.1">4k7</text>
<text x="252" y="32.6">Vdd</text>
<text x="252" y="35.2">SCL</text>
<text x="261.9" y="32.6">CH1+</text>
<text x="261.9" y="35.2">CH2+</text>
<text x="32.3" y="36.4">IO2</text>
<text x="57.2" y="36.4">R7</text>
<text x="57.2" y="39">100k</text>
<text x="133.9" y="36.4">IO2</text>
<text x="160" y="36.4">R46</text>
<text x="160" y="39">100k</text>
<text x="252" y="37.7">SDA</text>
<text x="252" y="40.2">Vss</text>
<text x="261.9" y="37.7">CH1-</text>
<text x="261.9" y="40.2">CH2-</text>
<text x="43.7" y="42.8">GND</text>
<text x="84.4" y="45.5">G</text>
<text x="91.2" y="42.6" transform="rotate(-90 91.2 42.6)">D</text>
<text x="95.3" y="47.9">NMOS</text>
<text x="95.3" y="45.3">Q9</text>
<text x="104.5" y="47.2" transform="rotate(-90 104.5 47.2)">J3</text>
<text x="107" y="47.2" transform="rotate(-90 107 47.2)">Screw_Terminal_01x04</text>
<text x="145.3" y="42.8">GND</text>
<text x="187.2" y="45.5">G</text>
<text x="194.1" y="42.6" transform="rotate(-90 194.1 42.6)">D</text>
<text x="198.1" y="45.3">Q15</text>
<text x="198.1" y="47.9">NMOS</text>
<text x="207.4" y="47.2" transform="rotate(-90 207.4 47.2)">J8</text>
<text x="209.9" y="47.2" transform="rotate(-90 209.9 47.2)">Screw_Terminal_01x04</text>
<text x="272.3" y="44">GND</text>
<text x="31.1" y="51.7">220</text>
<text x="31.7" y="49.1">R5</text>
<text x="54.4" y="51.5" transform="rotate(-90 54.4 51.5)">D</text>
<text x="69.2" y="51.9">220</text>
<text x="69.8" y="49.4">R8</text>
<text x="91.2" y="50.2" transform="rotate(-90 91.2 50.2)">S</text>
<text x="133.9" y="49.1">R44</text>
<text x="134" y="51.7">220</text>
<text x="157.2" y="51.5" transform="rotate(-90 157.2 51.5)">D</text>
<text x="172" y="49.4">R47</text>
<text x="172.1" y="51.9">220</text>
<text x="194.1" y="50.2" transform="rotate(-90 194.1 50.2)">S</text>
<text x="245.6" y="49.1">GND</text>
<text x="47.5" y="54.4">G</text>
<text x="54.4" y="59.1" transform="rotate(-90 54.4 59.1)">S</text>
<text x="58.4" y="56.7">NMOS</text>
<text x="58.4" y="54.2">Q8</text>
<text x="150.4" y="54.4">G</text>
<text x="157.2" y="59.1" transform="rotate(-90 157.2 59.1)">S</text>
<text x="161.3" y="54.2">Q14</text>
<text x="161.3" y="56.7">NMOS</text>
<text x="192.3" y="58">GND</text>
<text x="222.3" y="58">D2</text>
<text x="43.2" y="60.6">R6</text>
<text x="43.2" y="63.1">10k</text>
<text x="146.1" y="63.1">10k</text>
<text x="146.1" y="60.6">R45</text>
<text x="222.3" y="60.6">STS321050B100-EA</text>
<text x="269.1" y="64.4">+3V3</text>
<text x="38.6" y="72">GND</text>
<text x="52.6" y="72">GND</text>
<text x="89.4" y="66.9">GND</text>
<text x="141.5" y="72">GND</text>
<text x="155.4" y="72">GND</text>
<text x="217.7" y="70.7">GND</text>
<text x="180.2" y="77.1">+3V3</text>
<text x="189.1" y="77.1">+3V3</text>
<text x="196.7" y="77.1">+3V3</text>
<text x="77.4" y="78.3">+3V3</text>
<text x="86.3" y="78.3">+3V3</text>
<text x="93.9" y="78.3">+3V3</text>
<text x="134.5" y="83.4">U12</text>
<text x="242.5" y="82.1">+3V3</text>
<text x="262.9" y="83.4">C13</text>
<text x="280.8" y="82.3" transform="rotate(-90 280.8 82.3)">J11</text>
<text x="283.3" y="82.3" transform="rotate(-90 283.3 82.3)">Screw_Terminal_01x03</text>
<text x="26.3" y="87.2">PESD5V0L2BT,215</text>
<text x="33.6" y="84.7">U8</text>
<text x="52" y="87.2">+3V3</text>
<text x="82.6" y="88.5">R36</text>
<text x="91.4" y="88.5">R37</text>
<text x="127.9" y="86">PESD5V0L2BT,215</text>
<text x="133.9" y="89.8">IO1</text>
<text x="154.8" y="86">+3V3</text>
<text x="185.4" y="89.8">4k7</text>
<text x="185.4" y="87.2">R54</text>
<text x="194.3" y="89.8">4k7</text>
<text x="194.3" y="87.2">R55</text>
<text x="262.9" y="86">100nF</text>
<text x="32.3" y="91">IO1</text>
<text x="33.5" y="94.8">GND</text>
<text x="82.6" y="91">4k7</text>
<text x="91.4" y="91">4k7</text>
<text x="135.1" y="93.6">GND</text>
<text x="247.7" y="93.6">R60</text>
<text x="32.3" y="98.7">IO2</text>
<text x="57.2" y="98.7">R34</text>
<text x="57.2" y="101.2">100k</text>
<text x="133.9" y="97.4">IO2</text>
<text x="160" y="97.4">R52</text>
<text x="160" y="99.9">100k</text>
<text x="247.7" y="96.1">100k</text>
<text x="257" y="97.4">GND</text>
<text x="271.5" y="99.8" transform="rotate(-90 271.5 99.8)">D</text>
<text x="43.7" y="105">GND</text>
<text x="84.4" y="107.7">G</text>
<text x="91.2" y="104.9" transform="rotate(-90 91.2 104.9)">D</text>
<text x="95.3" y="107.5">Q11</text>
<text x="145.3" y="103.7">GND</text>
<text x="187.2" y="106.4">G</text>
<text x="194.1" y="103.6" transform="rotate(-90 194.1 103.6)">D</text>
<text x="198.1" y="106.3">Q17</text>
<text x="222.8" y="106.3">R58</text>
<text x="257.1" y="106.5">R61</text>
<text x="264.7" y="102.6">G</text>
<text x="271.5" y="107.4" transform="rotate(-90 271.5 107.4)">S</text>
<text x="274.8" y="104.5">Q19</text>
<text x="274.8" y="107">NMOS</text>
<text x="31.1" y="111.4">R32</text>
<text x="31.1" y="113.9">220</text>
<text x="54.4" y="113.8" transform="rotate(-90 54.4 113.8)">D</text>
<text x="69.2" y="111.6">R35</text>
<text x="91.2" y="112.5" transform="rotate(-90 91.2 112.5)">S</text>
<text x="95.3" y="110.1">NMOS</text>
<text x="104.5" y="109.5" transform="rotate(-90 104.5 109.5)">J5</text>
<text x="107" y="109.5" transform="rotate(-90 107 109.5)">Screw_Terminal_01x04</text>
<text x="133.9" y="110.1">R50</text>
<text x="134" y="112.6">220</text>
<text x="157.2" y="112.5" transform="rotate(-90 157.2 112.5)">D</text>
<text x="172" y="110.3">R53</text>
<text x="172.1" y="112.9">220</text>
<text x="194.1" y="111.2" transform="rotate(-90 194.1 111.2)">S</text>
<text x="198.1" y="108.8">NMOS</text>
<text x="207.4" y="108.2" transform="rotate(-90 207.4 108.2)">J9</text>
<text x="209.9" y="108.2" transform="rotate(-90 209.9 108.2)">Screw_Terminal_01x04</text>
<text x="222.9" y="108.8">220</text>
<text x="238" y="111.5">G</text>
<text x="244.9" y="108.7" transform="rotate(-90 244.9 108.7)">D</text>
<text x="248.9" y="111.4">Q18</text>
<text x="248.9" y="113.9">NMOS</text>
<text x="257.2" y="109.1">220</text>
<text x="47.5" y="116.6">G</text>
<text x="58.4" y="116.4">Q10</text>
<text x="58.4" y="119">NMOS</text>
<text x="69.2" y="114.1">220</text>
<text x="150.4" y="115.3">G</text>
<text x="161.3" y="115.2">Q16</text>
<text x="161.3" y="117.7">NMOS</text>
<text x="235" y="119">R59</text>
<text x="244.9" y="116.3" transform="rotate(-90 244.9 116.3)">S</text>
<text x="269.7" y="117.7">GND</text>
<text x="43.2" y="125.3">10k</text>
<text x="43.2" y="122.8">R33</text>
<text x="54.4" y="121.4" transform="rotate(-90 54.4 121.4)">S</text>
<text x="146.1" y="124.1">10k</text>
<text x="146.1" y="121.5">R51</text>
<text x="157.2" y="120.1" transform="rotate(-90 157.2 120.1)">S</text>
<text x="192.3" y="121.5">GND</text>
<text x="235" y="121.5">10k</text>
<text x="89.4" y="129.1">GND</text>
<text x="230.4" y="130.4">GND</text>
<text x="243.1" y="129.1">GND</text>
<text x="38.6" y="134.2">GND</text>
<text x="52.6" y="134.2">GND</text>
<text x="141.5" y="132.9">GND</text>
<text x="155.4" y="132.9">GND</text>
<text x="77.4" y="141.8">+3V3</text>
<text x="86.3" y="141.8">+3V3</text>
<text x="93.9" y="141.8">+3V3</text>
<text x="32.9" y="148.2">U11</text>
<text x="26.3" y="150.7">PESD5V0L2BT,215</text>
<text x="32.3" y="154.5">IO1</text>
<text x="52" y="150.7">+3V3</text>
<text x="82.6" y="154.5">4k7</text>
<text x="82.6" y="152">R42</text>
<text x="91.4" y="154.5">4k7</text>
<text x="91.4" y="152">R43</text>
<text x="33.5" y="158.3">GND</text>
<text x="32.3" y="162.2">IO2</text>
<text x="57.2" y="162.2">R40</text>
<text x="57.2" y="164.7">100k</text>
<text x="43.7" y="168.5">GND</text>
<text x="84.4" y="171.2">G</text>
<text x="91.2" y="168.4" transform="rotate(-90 91.2 168.4)">D</text>
<text x="95.3" y="171">Q13</text>
<text x="95.3" y="173.6">NMOS</text>
<text x="104.5" y="173" transform="rotate(-90 104.5 173)">J6</text>
<text x="107" y="173" transform="rotate(-90 107 173)">Screw_Terminal_01x04</text>
<text x="31.1" y="174.9">R38</text>
<text x="31.1" y="177.4">220</text>
<text x="54.4" y="177.3" transform="rotate(-90 54.4 177.3)">D</text>
<text x="58.4" y="179.9">Q12</text>
<text x="69.2" y="175.1">R41</text>
<text x="69.2" y="177.6">220</text>
<text x="91.2" y="176" transform="rotate(-90 91.2 176)">S</text>
<text x="47.5" y="180.1">G</text>
<text x="54.4" y="184.9" transform="rotate(-90 54.4 184.9)">S</text>
<text x="58.4" y="182.5">NMOS</text>
<text x="43.2" y="188.8">10k</text>
<text x="43.2" y="186.3">R39</text>
<text x="38.6" y="197.7">GND</text>
<text x="52.6" y="197.7">GND</text>
<text x="89.4" y="192.6">GND</text>
</g>
<g font-size="1.8" fill="#a90000">
<text x="29.8" y="27.7">1</text>
<text x="131.4" y="27.7">1</text>
<text x="29.8" y="35.3">2</text>
<text x="38.7" y="31.5">3</text>
<text x="97.7" y="32.8">1</text>
<text x="97.7" y="35.3">2</text>
<text x="131.4" y="35.3">2</text>
<text x="140.3" y="31.5">3</text>
<text x="200.6" y="32.8">1</text>
<text x="200.6" y="35.3">2</text>
<text x="249.5" y="31.5">3</text>
<text x="249.5" y="34">5</text>
<text x="268.5" y="31.5">1</text>
<text x="268.5" y="34">8</text>
<text x="97.7" y="37.8">3</text>
<text x="97.7" y="40.4">4</text>
<text x="200.6" y="37.8">3</text>
<text x="200.6" y="40.4">4</text>
<text x="249.5" y="36.6">4</text>
<text x="249.5" y="39.1">6</text>
<text x="268.5" y="36.6">2</text>
<text x="268.5" y="39.1">7</text>
<text x="273" y="73.4">1</text>
<text x="273" y="75.9">2</text>
<text x="273" y="78.5">3</text>
<text x="29.8" y="89.9">1</text>
<text x="131.4" y="88.6">1</text>
<text x="38.7" y="93.7">3</text>
<text x="97.7" y="95">1</text>
<text x="140.3" y="92.5">3</text>
<text x="200.6" y="93.7">1</text>
<text x="29.8" y="97.5">2</text>
<text x="97.7" y="97.5">2</text>
<text x="97.7" y="100.1">3</text>
<text x="131.4" y="96.3">2</text>
<text x="200.6" y="96.3">2</text>
<text x="200.6" y="98.8">3</text>
<text x="200.6" y="101.3">4</text>
<text x="97.7" y="102.6">4</text>
<text x="29.8" y="153.4">1</text>
<text x="29.8" y="161">2</text>
<text x="38.7" y="157.2">3</text>
<text x="97.7" y="158.5">1</text>
<text x="97.7" y="161">2</text>
<text x="97.7" y="163.6">3</text>
<text x="97.7" y="166.1">4</text>
</g>
<g font-size="1.6" fill="#840000">
<text x="14.4" y="28.8">I2C_SCL</text>
<text x="116" y="28.8">I2C_SCL</text>
<text x="217.6" y="35.2">I2C_SCL</text>
<text x="274.4" y="32.6">ADC</text>
<text x="14.3" y="36.5">I2C_SDA</text>
<text x="70.2" y="39">I2C_SDA</text>
<text x="70.2" y="36.5">I2C_SCL</text>
<text x="115.9" y="36.5">I2C_SDA</text>
<text x="173.1" y="39">I2C_SDA</text>
<text x="173.1" y="36.5">I2C_SCL</text>
<text x="217.5" y="37.7">I2C_SDA</text>
<text x="220.6" y="52" transform="rotate(-90 220.6 52)">ADC</text>
<text x="20.1" y="55.5">GPIO10</text>
<text x="122.9" y="55.5">GPIO18</text>
<text x="242.8" y="77.1">ADC</text>
<text x="116" y="89.8">I2C_SCL</text>
<text x="14.4" y="91.1">I2C_SCL</text>
<text x="14.3" y="98.7">I2C_SDA</text>
<text x="70.2" y="101.2">I2C_SDA</text>
<text x="70.2" y="98.7">I2C_SCL</text>
<text x="115.9" y="97.4">I2C_SDA</text>
<text x="173.1" y="100">I2C_SDA</text>
<text x="173.1" y="97.4">I2C_SCL</text>
<text x="213.1" y="112.7">GPIO20</text>
<text x="20.1" y="117.7">GPIO11</text>
<text x="122.9" y="116.5">GPIO19</text>
<text x="14.4" y="154.6">I2C_SCL</text>
<text x="14.3" y="162.2">I2C_SDA</text>
<text x="70.2" y="164.7">I2C_SDA</text>
<text x="70.2" y="162.2">I2C_SCL</text>
<text x="20.1" y="181.2">GPIO15</text>
</g>
</svg>
